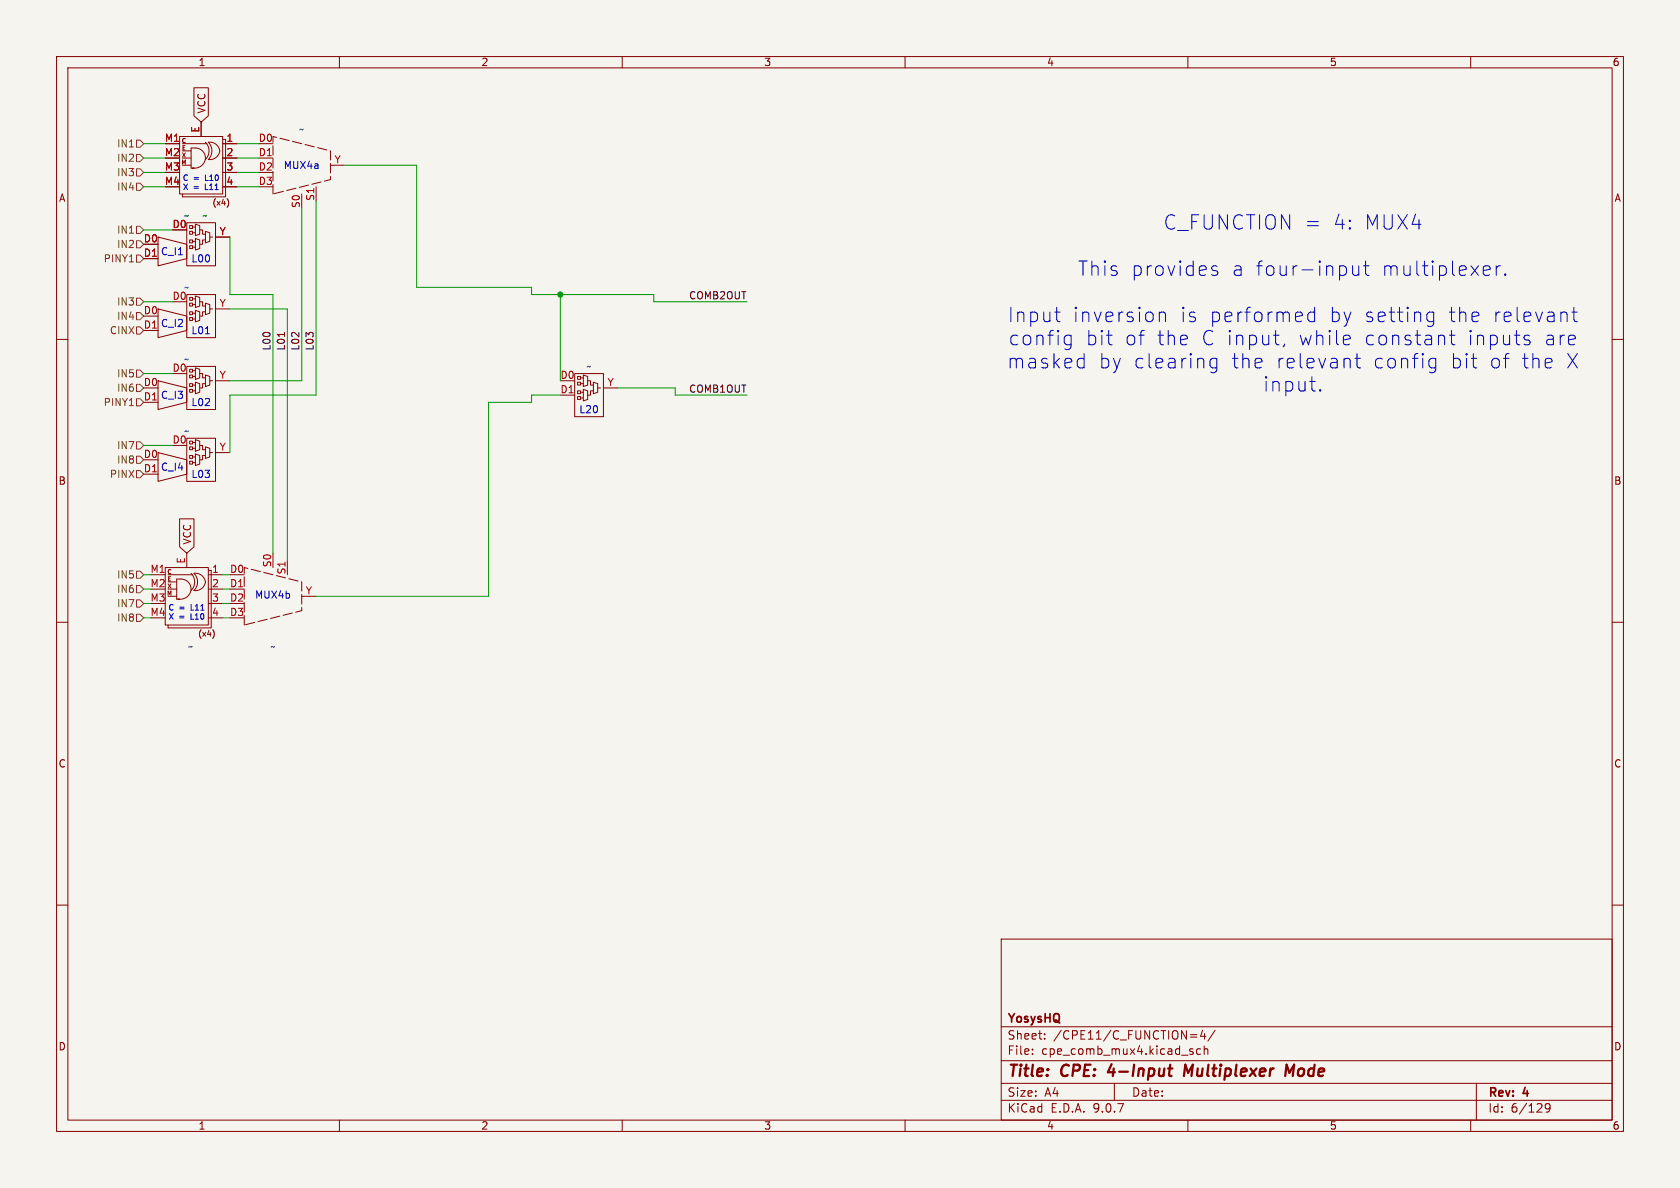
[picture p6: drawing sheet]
<svg xmlns="http://www.w3.org/2000/svg" width="297mm" height="210mm" viewBox="0 0 297 210" stroke-linecap="round" stroke-linejoin="round" font-family="sans-serif">
<path d="M0 0h297v210h-297z" fill="#f5f4ef" stroke="#f5f4ef" stroke-width=".18"/>
<g fill="none" stroke="#840000" stroke-width=".18">
<path d="M10 10h277v190h-277zM12 12h273v186h-273zM34.3 15.5h2.5v5l-1.2 1.1-1.3-1.1zM60 10v2M110 10v2M160 10v2M210 10v2M260 10v2M31.7 24.1h7.7v10.2h-7.7zM32.3 27.9h1.5M32.3 29.2h1.5M32.3 26.7h1.5"/>
<path d="M32.3 25.4h4.3M33 39.4h5.1v7.6h-5.1zM33.5 39.9h.5v.5h-.5zM34 29.7h.3h-.5v-3.5h.7a1.78 1.78 0 0 1 1.8 1.7 1.91 1.91 0 0 1-2 1.8M34.5 39.6l.8 .3v1.5l-.8 .3zM35.6 21.6v2.5M36.3 25.1a2.15 2.15 0 0 1 0 3.1M36.8 25.1a1.56 1.56 0 0 1 2 1.4 1.56 1.56 0 0 1-1.7 1.7h-.3a2.16 2.16 0 0 0 0-3.1zM39.4 24.6h.5v10.2h-7.6v-.5M39.4 27.9h2.5M39.4 25.4h2.5M39.4 30.5h2.5"/>
<path d="M39.4 33h2.5M40.2 35.2a1.18 1.18 0 0 1 0 1.4M45.7 27.9h2.6M55.9 33v2.6M58.4 29.2h2.6M25.4 45.7h2.5M25.4 58.4h2.5M27.9 41.9l5.1 1.3v2.5l-5.1 1.3zM27.9 54.6l5.1 1.3v2.5l-5.1 1.3zM33 52.1h5.1v7.6h-5.1zM33.5 40.9h.5v.5h-.5zM33.5 42.4h.5v.5h-.5z"/>
<path d="M33.5 43.4h.5v.5h-.5zM33.5 52.6h.5v.5h-.5zM33.5 53.6h.5v.5h-.5zM33.5 55.1h.5v.5h-.5zM33.5 56.1h.5v.5h-.5zM34 40.1h.5M34 41.1h.5M34 42.7h.5M34 43.7h.5M34 52.8h.5M34 53.8h.5M34 55.4h.5"/>
<path d="M34 56.4h.5M34.5 42.2l.8 .2v1.5l-.8 .3zM34.5 52.3l.8 .3v1.5l-.8 .3zM34.5 54.9l.8 .2v1.5l-.8 .3zM35.3 40.6h.5v.8h.5M35.3 53.3h.5v.8h.5M36.3 42.4h-.5v.8h-.5M36.3 40.9l.8 .2v1.6l-.8 .2zM36.3 55.1h-.5v.8h-.5M36.3 53.6l.8 .2v1.6l-.8 .2zM37.1 41.9h.5M37.1 54.6h.5"/>
<path d="M38.1 41.9h2.5M38.1 54.6h2.5M10 60h2M25.4 71.1h2.5M27.9 67.3l5.1 1.3v2.5l-5.1 1.3zM33 64.8h5.1v7.6h-5.1zM33 77.5h5.1v7.6h-5.1zM33.5 65.3h.5v.5h-.5zM33.5 66.3h.5v.5h-.5zM33.5 67.8h.5v.5h-.5zM33.5 68.8h.5v.5h-.5zM33.5 78h.5v.5h-.5z"/>
<path d="M33.5 79h.5v.5h-.5zM34 65.5h.5M34 66.5h.5M34 68.1h.5M34 69.1h.5M34 78.2h.5M34 79.2h.5M34.5 65l.8 .3v1.5l-.8 .3zM34.5 67.6l.8 .2v1.5l-.8 .3zM34.5 77.7l.8 .3v1.5l-.8 .3zM35.3 66h.5v.8h.5M35.3 78.7h.5v.8h.5"/>
<path d="M36.3 67.8h-.5v.8h-.5M36.3 66.3l.8 .2v1.6l-.8 .2zM36.3 79l.8 .2v1.6l-.8 .2zM37.1 67.3h.5M38.1 67.3h2.5M99.1 69.9h2.5M101.6 66h5.1v7.7h-5.1zM102.1 66.5h.5v.6h-.5zM102.1 67.6h.5v.5h-.5zM102.1 69.1h.5v.5h-.5zM102.1 70.1h.5v.5h-.5zM102.6 66.8h.5"/>
<path d="M102.6 67.8h.5M102.6 69.3h.5M102.6 70.4h.5M103.1 66.3l.8 .2v1.6l-.8 .2zM103.1 68.8l.8 .3v1.5l-.8 .3zM103.9 67.3h.5v.8h.5M104.9 69.1h-.5v.8h-.5M104.9 67.6l.8 .2v1.5l-.8 .3zM105.7 68.6h.5M106.7 68.6h2.5M285 60h2M25.4 83.8h2.5"/>
<path d="M27.9 80l5.1 1.3v2.5l-5.1 1.3zM31.7 91.7h2.6v5l-1.3 1.1-1.3-1.1zM33 97.8v2.5M33.5 80.5h.5v.5h-.5zM33.5 81.5h.5v.5h-.5zM34 80.8h.5M34 81.8h.5M34.5 80.3l.8 .2v1.5l-.8 .3zM36.3 80.5h-.5v.8h-.5M37.1 80h.5M38.1 80h2.5M50.8 99.1v2.5"/>
<path d="M10 110h2M29.2 100.3h7.6v10.2h-7.6zM29.7 104.1h1.5M29.7 105.4h1.5M29.7 102.9h1.5M29.7 101.6h4.3M31.5 105.9h.2h-.5v-3.5h.8a1.78 1.78 0 0 1 1.8 1.7 1.91 1.91 0 0 1-2.1 1.8M33.8 101.3a2.15 2.15 0 0 1 0 3.1M34.3 101.3a1.56 1.56 0 0 1 2 1.4 1.56 1.56 0 0 1-1.7 1.7h-.3a2.16 2.16 0 0 0 0-3.1zM36.8 100.8h.5v10.2h-7.6v-.5M36.8 104.1h2.6M36.8 101.6h2.6"/>
<path d="M36.8 106.7h2.6M36.8 109.2h2.6M37.6 111.4a1.18 1.18 0 0 1 0 1.4M40.6 104.1h2.6M53.3 105.4h2.6M285 110h2M10 160h2M177 166h108v32h-108zM285 160h2M60 198v2M110 198v2M160 198v2"/>
<path d="M177 194.5h108M177 191.5h108M177 187.5h108M177 181.5h108M182.5 186.3v.1M182.5 185.5v.1M184.7 183.6v.1M184.7 182.8v.1M197 191.5v3M210 198v2M210.4 185.8l.5 .2 .1 .2-.3 .2-.4-.1M210.4 185.5h.5"/>
<path d="M210.5 182.9h1.1M210.5 183.3h1.1M212.2 185.5l-.4-.1-.3 .3v.4l.2 .2h.5M212.6 182.1l-.4 1.1h1M212.9 185.5l.2-.1 .4 .1v.9M212.9 184.9v1.5M213 182.7v1M214.8 182.1l-1.3 2M260 198v2M261 191.5v6.5M274 195.7l-.3 .3h-.2l-.3-.3 .1-.5 .4-.1 .3 .1a.99 .99 0 0 1-.4 1.4h-.3"/>
</g>
<path d="M196.5 188.1l-.6 1.4h1.2M206.5 188.9h.8M210.9 188.2l-.9 1.4-.4-1.4-.3 2M227.2 190.2l.3-2 .4 1.4 .9-1.4-.3 2" fill="none" stroke="#840000" stroke-width=".4"/>
<path d="M48.3 34.3v-10.2l10.1 2.6v5.1l-10.1 2.5M43.2 110.5v-10.2l10.1 2.6v5.1l-10.1 2.5" fill="none" stroke="#840000" stroke-width=".18" stroke-dasharray="1.7 .6"/>
<g fill="none" stroke="#725600" stroke-width=".18">
<path d="M24.1 27.3h.7l.6 .6-.6 .7h-.7zM24.1 32.4h.7l.6 .6-.6 .7h-.7zM24.1 29.8h.7l.6 .7-.6 .6h-.7zM24.1 24.8h.7l.6 .6-.6 .6h-.7zM24.1 42.5h.7l.6 .7-.6 .6h-.7zM24.1 55.2h.7l.6 .7-.6 .6h-.7zM24.1 57.8h.7l.6 .6-.6 .7h-.7zM24.1 52.7h.7l.6 .6-.6 .7h-.7zM24.1 45.1h.7l.6 .6-.6 .7h-.7zM24.1 40h.7l.6 .6-.6 .7h-.7zM24.1 70.5h.7l.6 .6-.6 .7h-.7zM24.1 65.4h.7l.6 .6-.6 .7h-.7z"/>
<path d="M24.1 67.9h.7l.6 .7-.6 .6h-.7zM24.1 78.1h.7l.6 .6-.6 .7h-.7zM24.1 80.6h.7l.6 .7-.6 .6h-.7zM24.1 83.2h.7l.6 .6-.6 .7h-.7zM24.1 106h.7l.6 .7-.6 .6h-.7zM24.1 103.5h.7l.6 .6-.6 .7h-.7zM24.1 108.6h.7l.6 .6-.6 .7h-.7zM24.1 101h.7l.6 .6-.6 .6h-.7z"/>
</g>
<path d="M50.3 58.8v.7" fill="none" stroke="#0f0f0f" stroke-width=".18"/>
<g fill="none" stroke="#009600" stroke-width=".18">
<path d="M25.4 27.9h3.8M25.4 33h3.8M25.4 30.5h3.8M25.4 25.4h3.8M41.9 27.9h3.8M41.9 33h3.8M41.9 30.5h3.8M41.9 25.4h3.8M53.3 36.8v30.5h-12.7M55.9 35.6v34.3h-15.3v10.1M61 29.2h12.7v21.6h20.3v1.3h21.6v1.2h16.5M25.4 53.3h5.1"/>
<path d="M25.4 40.6h5.1M40.6 41.9v10.2h7.7v45.7M40.6 54.6h10.2v44.5M99.1 52.1v15.2M25.4 78.7h5.1M25.4 66h5.1M99.1 69.9h-5.1v1.2h-7.6v34.3h-30.5M109.2 68.6h10.2v1.3h12.7M25.4 104.1h1.3M25.4 101.6h1.3M25.4 106.7h1.3M25.4 109.2h1.3"/>
<path d="M39.4 104.1h1.2M39.4 101.6h1.2M39.4 106.7h1.2M39.4 109.2h1.2"/>
</g>
<g fill="none" stroke="#0000c2" stroke-width=".18">
<path d="M36.3 59h.7M186.4 55.2h1M186.9 56.7l.5 .2M188.6 59.3l.8 .1M189.4 59.3v2l-.3 .4M205 55.4a.63 .63 0 0 1 1 .1v1.4M205 55.2v1.7M214.3 47.7l.9 .3 .1 .3-.4 .4-.7-.1M214.3 47.1l.3-.1 .6 .1M232.4 55.3l-.7-.1-.5 .5v.7l.2 .3 .3 .2 .7-.2M232.4 54.3v2.6M237.9 47.2l.1 .3v.7l-.1 .2"/>
<path d="M238.3 59.3l.3 .1 .1 .5-1.2 .2M239.1 47v1.3l.1 .3a.69 .69 0 0 0 1-.2M240.2 47v1.7M241.1 47h.9M241.4 46.1v2.2l.1 .3 .5 .1M252.2 56.4l.5 .5 .8-.2M252.4 57.6l.2 .1M253.5 55.3l-.8-.1-.5 .5M253.5 55.2v2l-.5 .5M255.3 59.4l.1 .2v1.3M256.2 59.3h1M256.6 58.4v2.2l.1 .2 .5 .1"/>
<path d="M262.6 47l.7 .1 .1 .5-1.2 .2M263.3 48.6l-.7 .1M264.5 47v1.7M265.2 47a.65 .65 0 0 0-.7 .5M266.1 48.4l.1 .2-.1 .1M266.1 48.4l-.1 .2 .1 .1M266.1 48.4v.3M269.5 60l.9 .2 .1 .4-.4 .3-.7-.1M269.5 59.4l.3-.1 .6 .1M277.9 55.2h1M278.3 54.3v2.2l.1 .2 .5 .2M189.4 60.8l-.8 .1"/>
<path d="M191.4 63.3l.2 .2M191.6 62.5v2.5M191.6 64.9l-.2 .1M215.1 63.3v2.1a.69 .69 0 0 1-1.1 .4M215.1 63.5l-.7-.2-.5 .5v.8l.2 .3 .3 .1 .7-.1M227.1 60.8l-.3 .5M233.4 68.9l.1 .1-.1 .1M233.4 68.9l-.1 .1 .1 .1M233.4 68.9v.2M238.6 60.8l-.3 .1M239.5 63.3h1M239.9 62.5v2.2l.1 .2 .5 .1"/>
<path d="M252.9 64.9l.2 .1 .7-.1M252.9 63.5l.2-.2 .7 .2M253.8 63.3v2.1a.69 .69 0 0 1-1.1 .4M260.1 63.3h1M260.8 65h.3"/>
</g>
<circle cx="99.1" cy="52.1" r=".46" fill="#009600" stroke="#009600" stroke-width=".18"/>
<g font-size="3.5" fill="#0000c2">
<text x="205.6" y="40.8">C_FUNCTION =</text>
<text x="235.5" y="40.8">4:</text>
<text x="241.1" y="40.8">MUX4</text>
<text x="190.5" y="49">This</text>
<text x="199.9" y="49">provides</text>
<text x="217.6" y="49">a four-input</text>
<text x="244" y="49">multiplexer.</text>
<text x="178.1" y="57.2">Input</text>
<text x="189.6" y="57.2">inversion</text>
<text x="208.5" y="57.2">is</text>
<text x="213.7" y="57.2">performed</text>
<text x="234.8" y="57.2">by setting</text>
<text x="255.7" y="57.2">the</text>
<text x="263.5" y="57.2">relevant</text>
<text x="178" y="65.4">masked</text>
<text x="178.2" y="61.3">config</text>
<text x="191.9" y="61.3">bit</text>
<text x="194.2" y="65.4">by clearing</text>
<text x="198.7" y="61.3">of</text>
<text x="204.3" y="61.3">the</text>
<text x="212.2" y="61.3">C input,</text>
<text x="217.5" y="65.4">the</text>
<text x="225.3" y="65.4">relevant</text>
<text x="229.2" y="61.3">while</text>
<text x="240.8" y="61.3">constant</text>
<text x="242.5" y="65.4">config</text>
<text x="256.1" y="65.4">bit</text>
<text x="259" y="61.3">inputs</text>
<text x="262.9" y="65.4">of</text>
<text x="268.6" y="65.4">the</text>
<text x="272.5" y="61.3">are</text>
<text x="276.4" y="65.4">X</text>
<text x="223.2" y="69.5">input.</text>
</g>
<g font-size="2.8" fill="#840000">
<text x="178" y="190.9">Title:</text>
<text x="187.7" y="190.9">CPE:</text>
<text x="196.7" y="190.9">4-Input</text>
<text x="211" y="190.9">Multiplexer</text>
<text x="229.7" y="190.9">Mode</text>
</g>
<g font-size="2.1" fill="#840000">
<text x="178" y="184">Sheet:</text>
<text x="178" y="181.2">YosysHQ</text>
<text x="186.2" y="184">/CPE11/C_FUNCTION=4/</text>
<text x="178" y="186.7">File:</text>
<text x="184.1" y="186.7">cpe_comb_mux4.kicad_sch</text>
<text x="178" y="196.9">KiCad</text>
<text x="178" y="194.1">Size:</text>
<text x="184.7" y="194.1">A4</text>
<text x="185.7" y="196.9">E.D.A.</text>
<text x="193.3" y="196.9">9.0.7</text>
<text x="200" y="194.1">Date:</text>
<text x="263" y="194.3">Rev:</text>
<text x="263" y="196.9">Id:</text>
<text x="267.1" y="196.9">6/129</text>
<text x="269.4" y="194.3">4</text>
</g>
<g font-size="1.8" fill="#840000">
<text x="35" y="11.9">1</text>
<text x="85" y="11.9">2</text>
<text x="135" y="11.9">3</text>
<text x="185" y="11.9">4</text>
<text x="235" y="11.9">5</text>
<text x="285" y="11.9">6</text>
<text x="36.5" y="20.2" transform="rotate(-90 36.5 20.2)">VCC</text>
<text x="10.3" y="35.9">A</text>
<text x="285.3" y="35.9">A</text>
<text x="10.3" y="85.9">B</text>
<text x="285.3" y="85.9">B</text>
<text x="34" y="96.4" transform="rotate(-90 34 96.4)">VCC</text>
<text x="10.3" y="135.9">C</text>
<text x="285.3" y="135.9">C</text>
<text x="10.3" y="185.9">D</text>
<text x="285.3" y="185.9">D</text>
<text x="35" y="199.9">1</text>
<text x="85" y="199.9">2</text>
<text x="135" y="199.9">3</text>
<text x="185" y="199.9">4</text>
<text x="235" y="199.9">5</text>
<text x="285" y="199.9">6</text>
</g>
<g font-size="1.8" fill="#a90000">
<text x="35.3" y="23.5" transform="rotate(-90 35.3 23.5)">E</text>
<text x="29" y="25.1">M1</text>
<text x="29" y="27.7">M2</text>
<text x="39.9" y="25.1">1</text>
<text x="39.9" y="27.7">2</text>
<text x="45.6" y="25.1">D0</text>
<text x="45.6" y="27.7">D1</text>
<text x="59" y="29">Y</text>
<text x="29" y="30.2">M3</text>
<text x="29" y="32.8">M4</text>
<text x="39.9" y="30.2">3</text>
<text x="39.9" y="32.8">4</text>
<text x="45.6" y="30.2">D2</text>
<text x="45.6" y="32.8">D3</text>
<text x="55.6" y="35.6" transform="rotate(-90 55.6 35.6)">S1</text>
<text x="30.4" y="40.4">D0</text>
<text x="32.5" y="39">~</text>
<text x="38.7" y="41.7">Y</text>
<text x="53.1" y="36.9" transform="rotate(-90 53.1 36.9)">S0</text>
<text x="25.3" y="42.9">D0</text>
<text x="25.3" y="45.5">D1</text>
<text x="30.4" y="53.1">D0</text>
<text x="25.3" y="55.6">D0</text>
<text x="25.3" y="58.2">D1</text>
<text x="38.7" y="54.4">Y</text>
<text x="30.4" y="65.8">D0</text>
<text x="25.3" y="68.3">D0</text>
<text x="25.3" y="70.9">D1</text>
<text x="38.7" y="67.1">Y</text>
<text x="99" y="67.1">D0</text>
<text x="99" y="69.6">D1</text>
<text x="107.3" y="68.3">Y</text>
<text x="25.3" y="81">D0</text>
<text x="25.3" y="83.6">D1</text>
<text x="30.4" y="78.5">D0</text>
<text x="38.7" y="79.8">Y</text>
<text x="26.5" y="101.3">M1</text>
<text x="32.8" y="99.7" transform="rotate(-90 32.8 99.7)">E</text>
<text x="37.4" y="101.3">1</text>
<text x="40.6" y="101.3">D0</text>
<text x="48" y="100.4" transform="rotate(-90 48 100.4)">S0</text>
<text x="50.5" y="101.6" transform="rotate(-90 50.5 101.6)">S1</text>
<text x="26.5" y="103.9">M2</text>
<text x="26.5" y="106.4">M3</text>
<text x="37.4" y="103.9">2</text>
<text x="37.4" y="106.4">3</text>
<text x="40.6" y="103.9">D1</text>
<text x="40.6" y="106.4">D2</text>
<text x="54" y="105.2">Y</text>
<text x="26.5" y="109">M4</text>
<text x="37.4" y="109">4</text>
<text x="40.6" y="109">D3</text>
</g>
<g font-size="1.8" fill="#006464">
<text x="52.8" y="23.7">~</text>
<text x="35.7" y="39">~</text>
<text x="32.5" y="51.7">~</text>
<text x="32.5" y="64.4">~</text>
<text x="103.6" y="65.6">~</text>
<text x="32.5" y="77.1">~</text>
<text x="33.2" y="115.2">~</text>
<text x="47.7" y="115.2">~</text>
</g>
<g font-size="1.8" fill="#725600">
<text x="20.6" y="28.8">IN2</text>
<text x="20.6" y="26.3">IN1</text>
<text x="20.6" y="33.9">IN4</text>
<text x="20.6" y="31.3">IN3</text>
<text x="20.6" y="41.5">IN1</text>
<text x="18.2" y="46.6">PINY1</text>
<text x="20.6" y="44">IN2</text>
<text x="19.3" y="59.3">CINX</text>
<text x="20.6" y="56.7">IN4</text>
<text x="20.6" y="54.2">IN3</text>
<text x="18.2" y="72">PINY1</text>
<text x="20.6" y="66.9">IN5</text>
<text x="20.6" y="69.4">IN6</text>
<text x="20.6" y="79.6">IN7</text>
<text x="20.6" y="82.1">IN8</text>
<text x="19.3" y="84.7">PINX</text>
<text x="20.6" y="107.5">IN7</text>
<text x="20.6" y="105">IN6</text>
<text x="20.6" y="102.5">IN5</text>
<text x="20.6" y="110.1">IN8</text>
</g>
<g font-size="1.8" fill="#0000c2">
<text x="50.1" y="30.1">MUX4a</text>
<text x="28.4" y="45.3">C_I1</text>
<text x="33.7" y="46.6">L00</text>
<text x="28.4" y="58">C_I2</text>
<text x="33.7" y="59.3">L01</text>
<text x="28.4" y="70.7">C_I3</text>
<text x="33.7" y="72">L02</text>
<text x="102.3" y="73.3">L20</text>
<text x="28.4" y="83.4">C_I4</text>
<text x="33.7" y="84.7">L03</text>
<text x="45" y="106">MUX4b</text>
</g>
<g font-size="1.8" fill="#0f0f0f">
<text x="121.7" y="53">COMB2OUT</text>
<text x="47.9" y="62.1" transform="rotate(-90 47.9 62.1)">L00</text>
<text x="50.5" y="62.1" transform="rotate(-90 50.5 62.1)">L01</text>
<text x="53" y="62.1" transform="rotate(-90 53 62.1)">L02</text>
<text x="55.5" y="62.1" transform="rotate(-90 55.5 62.1)">L03</text>
<text x="121.7" y="69.5">COMB1OUT</text>
</g>
<g font-size="1.4" fill="#0000c2">
<text x="32.2" y="32.2">C</text>
<text x="32.2" y="33.8">X</text>
<text x="34.2" y="33.8">=</text>
<text x="34.2" y="32.2">=</text>
<text x="36.4" y="33.8">L11</text>
<text x="36.5" y="32.2">L10</text>
<text x="29.7" y="108.1">C</text>
<text x="29.7" y="109.7">X</text>
<text x="31.6" y="109.7">=</text>
<text x="31.7" y="108.1">=</text>
<text x="33.9" y="109.7">L10</text>
<text x="33.9" y="108.1">L11</text>
</g>
<g font-size="1.4" fill="#840000">
<text x="37.4" y="36.5">(x4)</text>
<text x="34.9" y="112.7">(x4)</text>
</g>
<g font-size="1" fill="#840000">
<text x="31.9" y="29.3">M</text>
<text x="32" y="25.5">C</text>
<text x="32" y="28">X</text>
<text x="32" y="26.8">E</text>
<text x="29.4" y="101.7">C</text>
<text x="29.4" y="105.5">M</text>
<text x="29.5" y="104.2">X</text>
<text x="29.5" y="103">E</text>
</g>
</svg>
